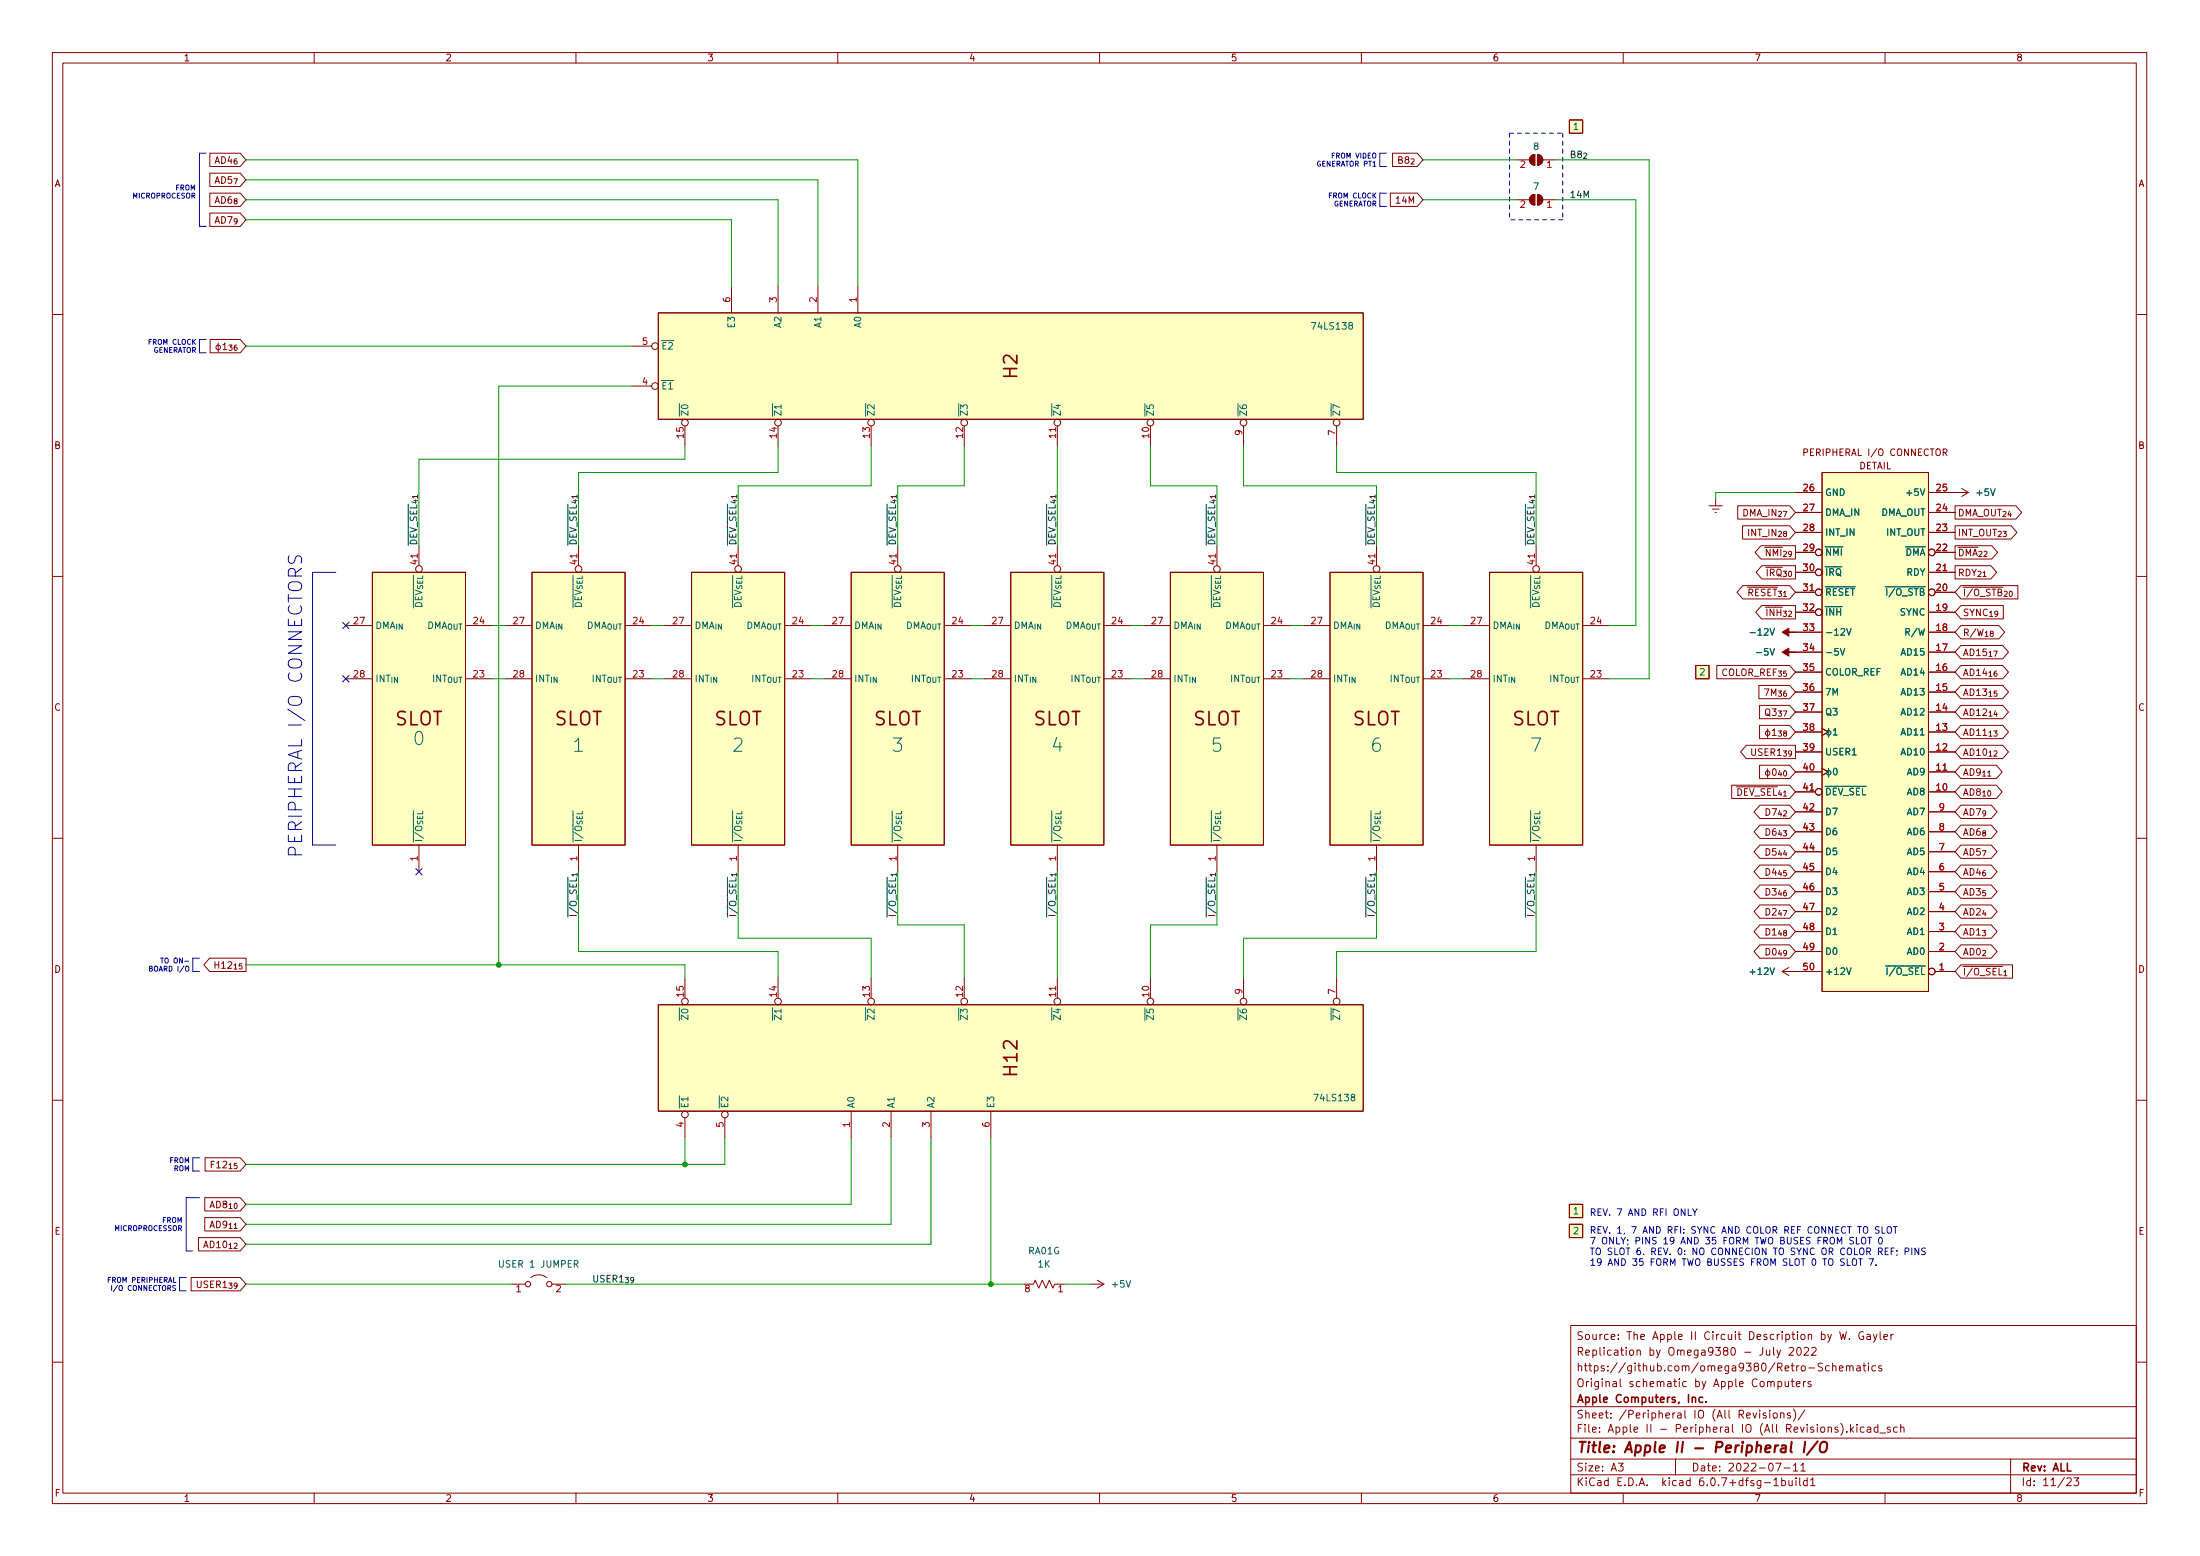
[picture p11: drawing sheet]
<svg xmlns="http://www.w3.org/2000/svg" width="420mm" height="297mm" viewBox="0 0 420 297" stroke-linecap="round" stroke-linejoin="round" font-family="sans-serif">
<g fill="none" stroke="#840000" stroke-width=".19">
<path d="M10 10h400v277h-400zM12 12h396v273h-396zM60 10v2M110 10v2M160 10v2M210 10v2M260 10v2M310 10v2M360 10v2M40.1 36.9h5.8l1.1 1.2-1.1 1.3h-5.8zM40.1 33.1h5.8l1.1 1.2-1.1 1.3h-5.8zM40.1 29.2h5.8l1.1 1.3-1.1 1.3h-5.8z"/>
<path d="M265.5 36.9h5.2l1.1 1.2-1.1 1.3h-5.2zM266 29.2h4.7l1.1 1.3-1.1 1.3h-4.7zM267.1 30.5h.6v-.5l-.6-.1v1.3h.5l.2-.1 .1-.3-.3-.3M268.6 30.5l-.3-.3 .1-.2 .2-.1 .3 .1 .1 .3-.5 .2-.2 .2 .1 .4 .2 .1h.2l.3-.3v-.2l-.3-.2M269.5 30.4l.4-.1 .2 .3-.6 .7h.6M289.6 30.5h2.5M289.6 38.1h2.5M292.4 29.8l.7-.3v2a1.02 1.02 0 0 1-.9-.6 1.02 1.02 0 0 1 .2-1.1zM292.4 37.4l.7-.3v2.1a1.02 1.02 0 0 1-.9-.7 1.02 1.02 0 0 1 .2-1.1zM293.6 29.5a1.02 1.02 0 0 1 1 1 1.02 1.02 0 0 1-1 1zM293.6 37.1a1.02 1.02 0 0 1 1 1 1.02 1.02 0 0 1-1 1.1zM294.6 30.5h2.6"/>
<path d="M294.6 38.1h2.6M299.7 22.9h2.6v2.5h-2.6zM40.1 40.7h5.8l1.1 1.2-1.1 1.3h-5.8zM125.7 59.7h134.6v20.3h-134.6zM139.7 54.6v5.1M148.6 54.6v5.1M156.2 54.6v5.1M163.8 54.6v5.1M10 60h2M40.1 64.8h5.8l1.1 1.3-1.1 1.2h-5.8zM41.7 65.5v1.7M42.6 65.8l.3-.3v1.2"/>
<path d="M42.6 66.7h.7M43.7 65.9h.6l-.3 .4h.3v.5l-.2 .1-.4-.1M45.2 65.9h-.3l-.1 .2-.1 .6 .2 .2 .3-.1v-.5h-.3l-.2 .1M120.6 73.7h3.9M120.6 66.1h3.9M408 60h2M130.8 81.3v3.8M148.6 81.3v3.8M166.4 81.3v3.8M184.1 81.3v3.8M201.9 81.3v3.8M219.7 81.3v3.8"/>
<path d="M237.5 81.3v3.8M255.3 81.3v3.8M326.4 96.6h2.5M327 97.2h1.3M327.5 97.8h.3M327.7 95.3v1.3M331.9 96.6h9.9l1.1 1.2-1.1 1.3h-9.9zM342.9 97.8h5.1M342.9 94h5.1M344.5 86.4l.6-.1 .1-.2v-.3l-.7-.1v1.3M348 90.2h20.3v99.1h-20.3zM368.3 97.8h5.1"/>
<path d="M368.3 94h7.6M371.1 86.4l.6-.1 .1-.2v-.3l-.7-.1v1.3M371.4 86.4l.4 .6M373.4 96.6h11.6l1.1 1.2-1.1 1.3h-11.6zM374.6 93.3l1.3 .7M375.9 94l-1.3 .8M10 110h2M66 119.4h5.1M71.1 109.3h17.8v52h-17.8zM80 104.2v3.8M88.9 119.4h5.1M96.5 119.4h5.1"/>
<path d="M101.6 109.3h17.8v52h-17.8zM110.5 104.2v3.8M119.4 119.4h5.1M127 119.4h5.1M132.1 109.3h17.8v52h-17.8zM141 104.2v3.8M149.9 119.4h5M157.5 119.4h5.1M162.6 109.3h17.7v52h-17.7zM171.4 104.2v3.8M180.3 119.4h5.1M188 119.4h5"/>
<path d="M193 109.3h17.8v52h-17.8zM201.9 104.2v3.8M210.8 119.4h5.1M218.4 119.4h5.1M223.5 109.3h17.8v52h-17.8zM232.4 104.2v3.8M241.3 119.4h5.1M248.9 119.4h5.1M254 109.3h17.8v52h-17.8zM262.9 104.2v3.8M271.8 119.4h5.1M279.4 119.4h5.1"/>
<path d="M284.5 109.3h17.8v52h-17.8zM293.4 104.2v3.8M302.3 119.4h5M332.8 100.4h9l1.1 1.2-1.1 1.3h-9zM332.8 111.8h9l1.1 1.3-1.1 1.2h-9l-1.1-1.2zM336.3 104.2h6.6v2.5h-6.6l-1.1-1.3zM336.4 115.6h6.5v2.5h-6.5l-1.1-1.2zM336.5 108h6.4v2.5h-6.4l-1.1-1.2zM342.9 116.9h3.8M342.9 113.1h3.8M342.9 109.3h3.8M342.9 105.4h3.8"/>
<path d="M342.9 101.6h5.1M368.3 116.9h5.1M368.3 109.3h5.1M368.3 101.6h5.1M369.6 113.1h3.8M369.6 105.4h3.8M373.4 100.4h10.7l1.1 1.2-1.1 1.3h-10.7zM373.4 104.2h7l1.1 1.2-1.1 1.3h-7zM373.4 108h6.8l1.1 1.3-1.1 1.2h-6.8zM374.5 119.4h7.2l1.2 1.3-1.2 1.3h-7.2l-1.1-1.3zM374.5 111.8h10.9v2.5h-10.9l-1.1-1.2zM374.5 115.6h8.1v2.5h-8.1l-1.1-1.2z"/>
<path d="M408 110h2M66 129.6h5.1M88.9 129.6h5.1M96.5 129.6h5.1M119.4 129.6h5.1M127 129.6h5.1M149.9 129.6h5M157.5 129.6h5.1M180.3 129.6h5.1M188 129.6h5M210.8 129.6h5.1M218.4 129.6h5.1"/>
<path d="M241.3 129.6h5.1M248.9 129.6h5.1M271.8 129.6h5.1M279.4 129.6h5.1M302.3 129.6h5M323.8 127h2.6v2.6h-2.6zM327.9 127h13.9l1.1 1.3-1.1 1.3h-13.9zM335.9 130.8h5.9l1.1 1.3-1.1 1.3h-5.9zM336 138.5h5.8l1.1 1.2-1.1 1.3h-5.8zM336 134.7h5.8l1.1 1.2-1.1 1.3h-5.8zM337 131.5h.8l-.5 1.3M337.6 139.1v1.7"/>
<path d="M338.3 132.8v-1.3l.4 .9 .5-.9v1.3M338.5 139.5l.4-.4v1.3M339.6 139.5h.6l-.3 .4 .3 .1v.4l-.2 .1-.4-.1M339.6 131.9h.6l-.3 .4 .3 .1v.4l-.2 .1-.4-.1M340.8 140l-.2-.2 .1-.2h.4l.1 .3-.6 .3 .2 .3 .4-.2-.2-.3M341.1 131.9l-.3 .1-.1 .1-.1 .6 .2 .2 .4-.1-.1-.5h-.3l-.2 .2M342.9 139.7h5.1M342.9 135.9h5.1M342.9 132.1h5.1M342.9 128.3h5.1M342.9 124.5h5.1M342.9 120.7h5.1"/>
<path d="M348 139.1l1.2 .6-1.2 .7M368.3 139.7h5.1M368.3 135.9h5.1M368.3 132.1h5.1M368.3 128.3h5.1M368.3 124.5h5.1M368.3 120.7h5.1M374.5 123.2h8l1.1 1.3-1.1 1.3h-8l-1.1-1.3zM374.5 134.7h8l1.1 1.2-1.1 1.3h-8l-1.1-1.3zM374.5 127h8l1.1 1.3-1.1 1.3h-8l-1.1-1.3zM374.5 138.5h8l1.1 1.2-1.1 1.3h-8l-1.1-1.3zM374.5 130.8h8l1.1 1.3-1.1 1.3h-8l-1.1-1.3z"/>
<path d="M330.7 149.9h11.1l1.1 1.3-1.1 1.2h-11.1zM333.5 142.3h9.4v2.5h-9.4l-1.1-1.3zM336 146.1h5.8l1.1 1.3-1.1 1.2h-5.8zM336.1 157.5h5.7l1.1 1.3-1.1 1.3h-5.7l-1.1-1.3zM336.1 153.7h5.7l1.1 1.3-1.1 1.2h-5.7l-1.1-1.2zM337.6 146.8v1.6M338.5 140.4h.7M338.6 146.9l.2-.1a.68 .68 0 0 1 .4 .6 .68 .68 0 0 1-.4 .6l-.3-.5zM339.9 147.1l-.2 .7h.6M340.1 147.5v.7M340.8 147.2l.1-.1a.54 .54 0 0 1 .3 .6 .54 .54 0 0 1-.3 .5 .68 .68 0 0 1-.1-1zM342.9 151.2h3.8"/>
<path d="M342.9 147.4h5.1M342.9 143.5h5.1M342.9 155h5.1M342.9 158.8h5.1M348 146.7l1.2 .7-1.2 .6M368.3 151.2h5.1M368.3 147.4h5.1M368.3 143.5h5.1M368.3 155h5.1M368.3 158.8h5.1M374.5 153.7h5.8l1.1 1.3-1.1 1.2h-5.8l-1.1-1.2zM374.5 142.3h8l1.1 1.2-1.1 1.3h-8l-1.1-1.3z"/>
<path d="M374.5 149.9h6.8l1.1 1.3-1.1 1.2h-6.8l-1.1-1.2zM374.5 157.5h5.8l1.1 1.3-1.1 1.3h-5.8l-1.1-1.3zM374.5 146.1h6.8l1.1 1.3-1.1 1.2h-6.8l-1.1-1.2zM10 160h2M80 161.3v5.1M110.5 161.3v5.1M141 161.3v5.1M171.4 161.3v5.1M201.9 161.3v5.1M232.4 161.3v5.1M262.9 161.3v5.1M293.4 161.3v5.1"/>
<path d="M336.1 161.3h5.7l1.1 1.3-1.1 1.3h-5.7l-1.1-1.3zM336.1 172.8h5.7l1.1 1.2-1.1 1.3h-5.7l-1.1-1.3zM336.1 168.9h5.7l1.1 1.3-1.1 1.3h-5.7l-1.1-1.3zM336.1 165.1h5.7l1.1 1.3-1.1 1.3h-5.7l-1.1-1.3zM336.1 176.6h5.7l1.1 1.2-1.1 1.3h-5.7l-1.1-1.3zM342.9 177.8h5.1M342.9 174h5.1M342.9 162.6h5.1M342.9 166.4h5.1M342.9 170.2h5.1M368.3 177.8h5.1M368.3 174h5.1"/>
<path d="M368.3 162.6h5.1M368.3 166.4h5.1M368.3 170.2h5.1M374.5 165.1h5.8l1.1 1.3-1.1 1.3h-5.8l-1.1-1.3zM374.5 161.3h5.8l1.1 1.3-1.1 1.3h-5.8l-1.1-1.3zM374.5 176.6h5.8l1.1 1.2-1.1 1.3h-5.8l-1.1-1.3zM374.5 168.9h5.8l1.1 1.3-1.1 1.3h-5.8l-1.1-1.3zM374.5 172.8h5.8l1.1 1.2-1.1 1.3h-5.8l-1.1-1.3zM408 160h2M40 182.9h7v2.6h-7l-1.1-1.3zM125.7 191.8h134.6v20.3h-134.6zM130.8 186.7v3.8"/>
<path d="M148.6 186.7v3.8M166.4 186.7v3.8M184.1 186.7v3.8M201.9 186.7v3.8M219.7 186.7v3.8M237.5 186.7v3.8M255.3 186.7v3.8M336.1 180.4h5.7l1.1 1.2-1.1 1.3h-5.7l-1.1-1.3zM340.4 185.5l1.2 .7M340.4 185.5h7.6M341.6 184.7l-1.2 .8M342.9 181.6h5.1"/>
<path d="M368.3 181.6h5.1M369.6 185.5h3.8M374.5 184.2h9.9v2.5h-9.9l-1.1-1.2zM374.5 180.4h5.8l1.1 1.2-1.1 1.3h-5.8l-1.1-1.3zM10 210h2M130.8 213.4v3.8M138.4 213.4v3.8M162.6 212.1v5.1M170.2 212.1v5.1M177.8 212.1v5.1M189.2 212.1v5.1M408 210h2"/>
<path d="M37.9 236.3h8l1.1 1.2-1.1 1.3h-8zM39.1 232.4h6.8l1.1 1.3-1.1 1.3h-6.8zM39.1 228.6h6.8l1.1 1.3-1.1 1.3h-6.8zM39.2 221h6.7l1.1 1.3-1.1 1.3h-6.7zM299.7 229.9h2.6v2.5h-2.6zM299.7 233.7h2.6v2.6h-2.6zM36.5 243.9h9.4l1.1 1.2-1.1 1.3h-9.4zM97.8 245.1h2.5M101.3 243.9a2.54 2.54 0 0 1 3.1 0M105.4 245.1h2.5M196.8 245.1h.6l.3-.7 .7 1.5 .7-1.5 .6 1.5 .7-1.5 .7 1.5 .3-.8h.5M208.3 245.1h2.5"/>
<path d="M209.5 244.4l1.3 .7M210.8 245.1l-1.3 .8M300 253h108v32h-108zM337.4 257.7v.9l.4 .1 .2-.1M338 257.7v1M338.7 257.2v1.3l.2 .2M339.4 257.7l.3 1M340.1 257.7l-.5 1.4-.2 .1M341.7 257.4l.6-.2 .2 .2 .1 .2-1 1.1h1M343.3 257.4l.2-.2a.8 .8 0 0 1 .5 .8 .8 .8 0 0 1-.5 .7l-.2-.1-.2-.5zM344.6 257.4l.5-.2 .3 .2v.2l-.9 1.1h.9M346 257.4l.6-.2 .2 .2v.2l-.9 1.1h.9"/>
<path d="M351.4 254.2l.3 1.5 .3-1.1 .3 1.1 .3-1.5M353.2 255.6v.1M355.9 254.3a.7 .7 0 0 0-.9 .7 .7 .7 0 0 0 .9 .6v-.5h-.3M356.6 254.8h.5l.1 .9M357.2 255.1h-.5a.29 .29 0 0 0-.2 .3 .29 .29 0 0 0 .2 .3l.5-.1M357.8 254.7l.3 1M358.5 254.7l-.5 1.4-.2 .1M359.1 254.2v1.3l.2 .2M359.8 255.2l.7-.1-.1-.3-.4-.1-.2 .2 .1 .7h.5M361.1 254.7v1M361.6 254.7l-.3 .1-.2 .2M10 260h2"/>
<path d="M300 278.5h108M300 274.5h108M300 268.5h108M309.1 279.3h.9l-.5 .6 .4 .1v.7l-.2 .1-.6-.1M320 278.5v3M336.1 269.2v.2M336.1 269.7v1M337.3 269.8l-.4-.1-.2 .2 .1 .2 .5 .2v.3h-.6M338 269.2v.2M338 269.7v1M338.2 263.9l.2-.2 .4 .1 .1 .9M338.8 269.8l.3-.1 .3 .3v.4l-.3 .3-.3-.1-.2-.2z"/>
<path d="M339.1 279.3h1l-.6 1.5M339.6 263.8l.4-.1 .3 .3-.2 .6h-.5M339.6 263.7v1.5M340.1 269.9l.2-.2 .3 .1 .1 .9M340.1 269.7v1M340.9 263.7l.1 .9 .4 .1 .2-.1M341.6 263.7v1M341.9 269.8l-.3-.1-.2 .2v.2l.5 .2v.3h-.5M342.1 263.7h.5M342.3 263.2v1.3l.3 .2M342.5 279.7l.4-.4v1.5M342.5 269a1.72 1.72 0 0 1 0 2.3"/>
<path d="M343.1 264.2l.7-.1-.1-.3-.4-.1-.2 .2v.7h.6M343.9 279.7l.5-.4v1.5M344.4 263.7v1M344.7 269.1l-1.3 2M344.9 263.7l-.3 .1-.2 .2M345.9 263.8l-.4-.1-.2 .2 .1 .2 .5 .2v.3h-.6M348.1 260.3l-.6-.1-.2 .2v.4l.6 .3 .2 .3-.3 .3-.6-.1M349.4 260.8l-.5-.1-.3 .3 .2 .6h.6M350 260.9l.2-.2 .4 .1v.9M350 260.2v1.5M351.3 261.2l.7-.1-.1-.3-.4-.1-.2 .2 .1 .7h.5M351.6 271.7a1.72 1.72 0 0 1 0 2.3"/>
<path d="M352.6 260.9l.3-.2 .3 .1 .1 .9M352.6 260.7v1M352.7 273.3v.1M353.3 260.9l.2-.2 .3 .1 .1 .9M353.4 271.9v1.5M353.6 272.8l.4 .6M354 272.4l-.6 .6M354.6 271.9v.2M354.6 260.8h.6l.1 .9M354.6 272.4v1M355.3 261.1h-.5a.29 .29 0 0 0-.2 .3 .29 .29 0 0 0 .2 .3l.5-.1M355.8 260.7h.6"/>
<path d="M356 272.5l-.4-.1-.3 .3 .1 .6h.6M356 260.2v1.3l.4 .2M356.6 272.5h.6l.1 .9M356.8 260.2v.2M356.8 260.7v1M357.3 272.8h-.5a.29 .29 0 0 0-.2 .3 .29 .29 0 0 0 .2 .3l.5-.1M358.2 260.8l-.4-.1-.3 .3 .1 .6h.6M358.6 272.5l-.4-.1-.3 .3 .2 .6h.5M358.6 271.9v1.5M359 273.6h1.1M359.4 260.8l-.4-.1-.2 .2 .1 .2 .5 .2v.3h-.6M361 272.5l-.4-.1-.2 .2 .1 .2 .5 .2v.3h-.6"/>
<path d="M362.4 272.5l-.5-.1-.3 .3 .2 .6h.6M363 272.6l.2-.2 .4 .1v.9M363 271.9v1.5M384 278.5v6.5M408 260h2M60 285v2M110 285v2M160 285v2M210 285v2M260 285v2M300 281.5h108M310 285v2"/>
<path d="M337 283h1.1M338.8 282.5l.4-.4v1.5M338.8 283.6h.8M340.3 282.7l.4-.1 .3 .3-.1 .6h-.6M340.3 282.1v1.5M340.7 280.2h1.2M341.6 282.6l.1 .9 .4 .1 .2-.1M342.3 282.6v1M342.5 280.8h.9M343 282.1v.2M343 282.6v1M343.7 282.1v1.3l.2 .2"/>
<path d="M343.9 280.8h.9M345.1 282.7l-.4-.1-.3 .3 .2 .6h.5M345.1 282.1v1.5M345.8 282.5l.4-.4v1.5M345.8 283.6h.8M360 285v2M394.7 282.3l.6-.2 .2 .2 .1 .2-1 1.1h1M396.1 282.1h.9l-.5 .6 .4 .1v.7l-.2 .1-.6-.1"/>
<circle cx="41.7" cy="66.3" r=".44"/>
<circle cx="125.1" cy="73.7" r=".63"/>
<circle cx="125.1" cy="66.1" r=".63"/>
<circle cx="130.8" cy="80.7" r=".63"/>
<circle cx="148.6" cy="80.7" r=".63"/>
<circle cx="166.4" cy="80.7" r=".63"/>
<circle cx="184.1" cy="80.7" r=".63"/>
<circle cx="201.9" cy="80.7" r=".63"/>
<circle cx="219.7" cy="80.7" r=".63"/>
<circle cx="237.5" cy="80.7" r=".63"/>
<circle cx="255.3" cy="80.7" r=".63"/>
<circle cx="80" cy="108.6" r=".63"/>
<circle cx="110.5" cy="108.6" r=".63"/>
<circle cx="141" cy="108.6" r=".63"/>
<circle cx="171.4" cy="108.6" r=".63"/>
<circle cx="201.9" cy="108.6" r=".63"/>
<circle cx="232.4" cy="108.6" r=".63"/>
<circle cx="262.9" cy="108.6" r=".63"/>
<circle cx="293.4" cy="108.6" r=".63"/>
<circle cx="347.3" cy="116.9" r=".63"/>
<circle cx="347.3" cy="109.3" r=".63"/>
<circle cx="347.3" cy="113.1" r=".63"/>
<circle cx="347.3" cy="105.4" r=".63"/>
<circle cx="368.9" cy="113.1" r=".63"/>
<circle cx="368.9" cy="105.4" r=".63"/>
<circle cx="337.6" cy="140" r=".44"/>
<circle cx="337.6" cy="147.6" r=".44"/>
<circle cx="347.3" cy="151.2" r=".63"/>
<circle cx="130.8" cy="191.2" r=".63"/>
<circle cx="148.6" cy="191.2" r=".63"/>
<circle cx="166.4" cy="191.2" r=".63"/>
<circle cx="184.1" cy="191.2" r=".63"/>
<circle cx="201.9" cy="191.2" r=".63"/>
<circle cx="219.7" cy="191.2" r=".63"/>
<circle cx="237.5" cy="191.2" r=".63"/>
<circle cx="255.3" cy="191.2" r=".63"/>
<circle cx="368.9" cy="185.5" r=".63"/>
<circle cx="130.8" cy="212.8" r=".63"/>
<circle cx="138.4" cy="212.8" r=".63"/>
<circle cx="100.8" cy="245.1" r=".51"/>
<circle cx="104.9" cy="245.1" r=".51"/>
</g>
<path d="M340.3 276h.7v1.2M341.1 276.4l-.7 .1a.4 .4 0 0 0-.3 .3 .4 .4 0 0 0 .2 .4l.7-.1M342.2 275.2l-.2 1.8 .2 .2M344.7 275.2l-.2 2M347.1 275.1l-2 2.6M347.8 275.5a.69 .69 0 0 1 1.1 0 1.47 1.47 0 0 1-.6 1.7l-.6-.1a1.5 1.5 0 0 1 .1-1.6z" fill="none" stroke="#840000" stroke-width=".4"/>
<path d="M323.2 266.9l.2-.2 .4 .1v.9M325.2 266.8l-.4-.1-.3 .3 .1 .6h.6M325.8 267.6v.1" fill="none" stroke="#840000" stroke-width=".3"/>
<g fill="#ffffc2" stroke="#ffffc2" stroke-width=".19">
<path d="M71.1 109.3h17.8v52h-17.8z"/>
<path d="M125.7 191.8h134.6v20.3h-134.6z"/>
<path d="M284.5 109.3h17.8v52h-17.8z"/>
<path d="M254 109.3h17.8v52h-17.8z"/>
<path d="M223.5 109.3h17.8v52h-17.8z"/>
<path d="M162.6 109.3h17.7v52h-17.7z"/>
<path d="M193 109.3h17.8v52h-17.8z"/>
<path d="M125.7 59.7h134.6v20.3h-134.6z"/>
<path d="M299.7 229.9h2.6v2.5h-2.6z"/>
<path d="M299.7 233.7h2.6v2.6h-2.6z"/>
<path d="M348 90.2h20.3v99.1h-20.3z"/>
<path d="M299.7 22.9h2.6v2.5h-2.6z"/>
<path d="M323.8 127h2.6v2.6h-2.6z"/>
<path d="M132.1 109.3h17.8v52h-17.8z"/>
<path d="M101.6 109.3h17.8v52h-17.8z"/>
</g>
<g fill="none" stroke="#006464" stroke-width=".19">
<path d="M352.7 120l.4 1.3 .4-1.3M349.2 139v1.7M350.1 139.4l.4-.4v1.3M351.5 123.8l.4 1.3 .4-1.3M349.2 146.7v1.7M350.1 140.3h.8M350.3 146.7h.1a.68 .68 0 0 1 .5 .6 .68 .68 0 0 1-.5 .6 .85 .85 0 0 1-.1-1.2zM352.7 184.8l.4 1.2 .4-1.2"/>
<circle cx="349.2" cy="139.9" r=".44"/>
<circle cx="349.2" cy="147.5" r=".44"/>
</g>
<g fill="#840000" stroke="#840000" stroke-width=".19">
<path d="M293.6 29.5a1.02 1.02 0 0 1 1 1 1.02 1.02 0 0 1-1 1z"/>
<path d="M292.4 29.8l.7-.3v2a1.02 1.02 0 0 1-.9-.6 1.02 1.02 0 0 1 .2-1.1z"/>
<path d="M293.6 37.1a1.02 1.02 0 0 1 1 1 1.02 1.02 0 0 1-1 1.1z"/>
<path d="M292.4 37.4l.7-.3v2.1a1.02 1.02 0 0 1-.9-.7 1.02 1.02 0 0 1 .2-1.1z"/>
<path d="M340.4 120.7l1.2-.8v.8h1.3h-1.3v.7z"/>
<path d="M340.4 124.5l1.2-.8v.8h1.3h-1.3v.8z"/>
</g>
<path d="M300.1 29.4h.5l.1-.4-.6-.2v1.3h.5l.2-.1v-.3l-.3-.3M301.5 29.4l-.2-.3 .1-.1 .1-.2 .4 .1 .1 .4-.6 .1-.1 .2v.3l.2 .2h.3l.2-.2v-.3l-.2-.2M302.5 29.3l.4-.1 .1 .3-.6 .7h.6" fill="none" stroke="#0f0f0f" stroke-width=".19"/>
<g fill="none" stroke="#0000c2" stroke-width=".19">
<path d="M39.4 29.2h-1.3v14M264.8 29.2h-1.3v2.6h1.3M264.8 36.9h-1.3v2.5h1.3M39.4 64.8h-1.3v2.5h1.3M55.2 106.1l-.1 1a.62 .62 0 0 0 .6 .5 .62 .62 0 0 0 .6-.5 .93 .93 0 0 1 .6-1 .65 .65 0 0 1 .7 .5l-.1 .9M56.4 110v-1a.69 .69 0 0 0-.7-.5 .69 .69 0 0 0-.6 .5v1h2.5M57.6 108.5l-1.2 .9M64.1 109.3h-4.4v52h4.4M28.6 184.9h.4v-.4l-.4-.1v1h.3l.2-.3-.2-.2M30.7 182.9h.5M30.9 182.9v1M38.1 182.9h-1.3v2.6h1.3"/>
<path d="M38.1 221h-1.3v2.6h1.3M38.1 228.6h-2.5v10.2h1.2M322.4 230.8v1.2h.6M323.3 230.8l.4 .6 .4-.6M323.7 231.4v.6M354 236.3l-.5-.1-.2 .1v.4l.6 .2 .1 .3-.3 .3-.4-.1M354.5 236.2v1.3h.6M355.6 236.4l.2-.2a.43 .43 0 0 1 .5 .4v.4a.42 .42 0 0 1-.4 .5 .42 .42 0 0 1-.4-.5zM357.1 236.2v1.3M358.9 234.2h-.5l-.2 .2 .1 .3 .5 .2v.4l-.2 .1h-.4M358.9 236.3l.2-.1a.68 .68 0 0 1 .4 .6 .68 .68 0 0 1-.4 .7l-.3-.5zM359.4 234.2v1.2h.6"/>
<path d="M360.5 234.3l.2-.1a.43 .43 0 0 1 .5 .4v.4a.42 .42 0 0 1-.4 .4 .42 .42 0 0 1-.4-.4zM361.6 234.2h.7M362 234.2v1.2M362.3 238.7v.2M362.3 239.5l-.1 .2M363.8 238.9h.6l.2-.2-.1-.3-.7-.2v1.3M365.1 238.2v1.3M366.4 238.2v1.3l-.7-1.3v1.3M367.7 238.3l-.5-.1-.2 .3 .1 .3 .5 .2v.4l-.1 .1h-.5M21.3 245.4v1M22.5 245.4l-.9 1.2M35.6 243.9h-1.3v2.5h1.3"/>
<path d="M352.8 240.3v1.3h.6M353.9 240.4l.1-.1a.43 .43 0 0 1 .6 .4v.4a.42 .42 0 0 1-.4 .5 .42 .42 0 0 1-.5-.5zM355.3 240.3v1.3M356.9 240.3h.9l-.6 1.3M358.3 241.4v.2"/>
</g>
<path d="M288.3 25.4v16.5M288.3 25.4h10.1M298.4 25.4v16.5M298.4 41.9h-10.1" fill="none" stroke="#0000c2" stroke-width=".19" stroke-dasharray=".8 .8"/>
<g fill="none" stroke="#009600" stroke-width=".19">
<path d="M47 38.1h101.6v16.5M47 30.5h116.8v24.1M47 34.3h109.2v20.3M271.8 30.5h17.8M271.8 38.1h17.8M297.2 30.5h17.8v99.1h-7.7M297.2 38.1h15.2v81.3h-5.1M47 41.9h92.7v12.7M47 66.1h73.6M120.6 73.7h-25.4v110.5M130.8 85.1v2.6h-50.8v16.5M148.6 85.1v5.1h-38.1v14"/>
<path d="M166.4 85.1v7.6h-25.4v11.5M184.1 85.1v7.6h-12.7v11.5M201.9 85.1v19.1M219.7 85.1v7.6h12.7v11.5M237.5 85.1v7.6h25.4v11.5M255.3 85.1v5.1h38.1v14M342.9 94h-15.2v1.3M94 119.4h2.5M124.5 119.4h2.5M154.9 119.4h2.6M185.4 119.4h2.6M215.9 119.4h2.5"/>
<path d="M246.4 119.4h2.5M276.9 119.4h2.5M94 129.6h2.5M124.5 129.6h2.5M154.9 129.6h2.6M185.4 129.6h2.6M215.9 129.6h2.5M246.4 129.6h2.5M276.9 129.6h2.5M110.5 166.4v15.2h38.1v5.1M141 166.4v12.7h25.4v7.6M171.4 166.4v10.2h12.7v10.1"/>
<path d="M201.9 166.4v20.3M232.4 166.4v10.2h-12.7v10.1M262.9 166.4v12.7h-25.4v7.6M293.4 166.4v15.2h-38.1v5.1M47 184.2h83.8v2.5M130.8 217.2v5.1M138.4 217.2v5.1h-91.4M162.6 217.2v12.7h-115.6M170.2 217.2v16.5h-123.2M177.8 217.2v20.3h-130.8M189.2 217.2v27.9M47 245.1h50.8"/>
<path d="M107.9 245.1h87.7M203.2 245.1h5.1"/>
</g>
<path d="M65.4 118.8l1.2 1.2M66.6 118.8l-1.2 1.2M65.4 129l1.2 1.2M66.6 129l-1.2 1.2M79.4 165.8l1.2 1.2M80.6 165.8l-1.2 1.2" fill="none" stroke="#000084" stroke-width=".19"/>
<g fill="#009600" stroke="#009600" stroke-width=".19">
<circle cx="95.2" cy="184.2" r=".46"/>
<circle cx="189.2" cy="245.1" r=".46"/>
<circle cx="130.8" cy="222.3" r=".46"/>
</g>
<g font-size="3.5" fill="#840000">
<text x="194.3" y="72.1" transform="rotate(-90 194.3 72.1)">H2</text>
<text x="75.3" y="138.5">SLOT</text>
<text x="105.8" y="138.5">SLOT</text>
<text x="136.3" y="138.5">SLOT</text>
<text x="166.7" y="138.5">SLOT</text>
<text x="197.2" y="138.5">SLOT</text>
<text x="227.7" y="138.5">SLOT</text>
<text x="258.2" y="138.5">SLOT</text>
<text x="288.7" y="138.5">SLOT</text>
<text x="194.3" y="205.2" transform="rotate(-90 194.3 205.2)">H12</text>
</g>
<g font-size="3.5" fill="#006464">
<text x="79" y="142.3">0</text>
<text x="109.5" y="143.5">1</text>
<text x="140" y="143.5">2</text>
<text x="170.5" y="143.5">3</text>
<text x="200.9" y="143.5">4</text>
<text x="231.4" y="143.5">5</text>
<text x="261.9" y="143.5">6</text>
<text x="292.4" y="143.5">7</text>
</g>
<text font-size="3.5" fill="#0000c2" x="57.7" y="163.9" transform="rotate(-90 57.7 163.9)">PERIPHERAL I/O CONNECTORS</text>
<text font-size="2.8" fill="#840000" x="301" y="277.3">Title: Apple II - Peripheral I/O</text>
<g font-size="2.1" fill="#840000">
<text x="301" y="255.8">Source: The Apple II Circuit Description by W. Gayler</text>
<text x="301" y="261.8">https://github.com/omega9380/Retro-Schematics</text>
<text x="301" y="258.8">Replication by Omega9380 - July 2022</text>
<text x="301" y="267.8">Apple Computers, Inc.</text>
<text x="301" y="264.8">Original schematic by Apple Computers</text>
<text x="301" y="273.5">File: Apple II - Peripheral IO (All Revisions).kicad_sch</text>
<text x="301" y="270.8">Sheet: /Peripheral IO (All Revisions)/</text>
<text x="301" y="280.9">Size: A3</text>
<text x="323" y="280.9">Date: 2022-07-11</text>
<text x="386" y="280.9">Rev: ALL</text>
<text x="301" y="283.7">KiCad E.D.A. kicad 6.0.7+dfsg-1build1</text>
<text x="386" y="283.7">Id: 11/23</text>
</g>
<g font-size="1.8" fill="#840000">
<text x="35" y="11.7">1</text>
<text x="85" y="11.7">2</text>
<text x="135" y="11.7">3</text>
<text x="185" y="11.7">4</text>
<text x="235" y="11.7">5</text>
<text x="285" y="11.7">6</text>
<text x="335" y="11.7">7</text>
<text x="385" y="11.7">8</text>
<text x="10.3" y="35.7">A</text>
<text x="38.7" y="35.1">AD5_{7}</text>
<text x="38.7" y="31.2">AD4_{6}</text>
<text x="408.3" y="35.7">A</text>
<text x="38.7" y="38.9">AD6_{8}</text>
<text x="266.9" y="38.9">14M</text>
<text x="10.3" y="85.7">B</text>
<text x="345.1" y="87">PERIPHERAL I/O CONNECTOR</text>
<text x="354.9" y="89.6">DETAIL</text>
<text x="408.3" y="85.7">B</text>
<text x="330.4" y="98.6">DMA_IN_{27}</text>
<text x="373.9" y="98.6">DMA_OUT_{24}</text>
<text x="331.5" y="102.4">INT_IN_{28}</text>
<text x="333.5" y="106.2">~{NMI}_{29}</text>
<text x="373.9" y="102.4">INT_OUT_{23}</text>
<text x="373.9" y="106.2">~{DMA}_{22}</text>
<text x="329.9" y="113.8">~{RESET}_{31}</text>
<text x="333.6" y="110">~{IRQ}_{30}</text>
<text x="373.9" y="110">RDY_{21}</text>
<text x="374.8" y="113.8">~{I/O_STB}_{20}</text>
<text x="333.7" y="117.6">~{INH}_{32}</text>
<text x="374.8" y="117.6">SYNC_{19}</text>
<text x="374.8" y="125.2">AD15_{17}</text>
<text x="374.8" y="121.4">R/W_{18}</text>
<text x="324.6" y="128.9">2 COLOR_REF_{35}</text>
<text x="374.8" y="129">AD14_{16}</text>
<text x="10.3" y="135.7">C</text>
<text x="334.8" y="136.7">Q3_{37}</text>
<text x="374.8" y="136.7">AD12_{14}</text>
<text x="374.8" y="132.8">AD13_{15}</text>
<text x="408.3" y="135.7">C</text>
<text x="374.8" y="140.5">AD11_{13}</text>
<text x="332.2" y="144.3">USER1_{39}</text>
<text x="374.8" y="144.3">AD10_{12}</text>
<text x="374.8" y="148.1">AD9_{11}</text>
<text x="327.7" y="151.9">~{DEV_SEL}_{41}</text>
<text x="334.9" y="155.7">D7_{42}</text>
<text x="374.8" y="155.7">AD7_{9}</text>
<text x="374.8" y="151.9">AD8_{10}</text>
<text x="334.9" y="159.5">D6_{43}</text>
<text x="374.8" y="159.5">AD6_{8}</text>
<text x="334.9" y="163.3">D5_{44}</text>
<text x="334.9" y="167.1">D4_{45}</text>
<text x="374.8" y="167.1">AD4_{6}</text>
<text x="374.8" y="163.3">AD5_{7}</text>
<text x="334.9" y="170.9">D3_{46}</text>
<text x="374.8" y="170.9">AD3_{5}</text>
<text x="334.9" y="174.8">D2_{47}</text>
<text x="334.9" y="178.6">D1_{48}</text>
<text x="374.8" y="178.6">AD1_{3}</text>
<text x="374.8" y="174.8">AD2_{4}</text>
<text x="10.3" y="185.7">D</text>
<text x="38.9" y="184.9">H12_{15}</text>
<text x="334.9" y="182.4">D0_{49}</text>
<text x="374.8" y="182.4">AD0_{2}</text>
<text x="408.3" y="185.7">D</text>
<text x="374.8" y="186.2">~{I/O_SEL}_{1}</text>
<text x="38.2" y="223">F12_{15}</text>
<text x="37.7" y="230.6">AD8_{10}</text>
<text x="10.4" y="235.7">E</text>
<text x="36.7" y="238.3">AD10_{12}</text>
<text x="37.7" y="234.4">AD9_{11}</text>
<text x="408.4" y="235.7">E</text>
<text x="35.3" y="245.9">USER1_{39}</text>
<text x="10.4" y="285.7">F</text>
<text x="35" y="286.7">1</text>
<text x="85" y="286.7">2</text>
<text x="135" y="286.7">3</text>
<text x="185" y="286.7">4</text>
<text x="235" y="286.7">5</text>
<text x="285" y="286.7">6</text>
<text x="335" y="286.7">7</text>
<text x="385" y="286.7">8</text>
<text x="408.4" y="285.7">F</text>
</g>
<g font-size="1.8" fill="#006464">
<text x="292.9" y="28.6">8</text>
<text x="300.5" y="24.8">1</text>
<text x="292.9" y="36.2">7</text>
<text x="140.3" y="62.4" transform="rotate(-90 140.3 62.4)">E3</text>
<text x="149.2" y="62.5" transform="rotate(-90 149.2 62.5)">A2</text>
<text x="156.8" y="62.5" transform="rotate(-90 156.8 62.5)">A1</text>
<text x="164.5" y="62.5" transform="rotate(-90 164.5 62.5)">A0</text>
<text x="250.8" y="62.9">74LS138</text>
<text x="126.2" y="66.7">~{E2}</text>
<text x="126.2" y="74.3">~{E1}</text>
<text x="131.4" y="79.5" transform="rotate(-90 131.4 79.5)">~{Z0}</text>
<text x="149.2" y="79.5" transform="rotate(-90 149.2 79.5)">~{Z1}</text>
<text x="167" y="79.5" transform="rotate(-90 167 79.5)">~{Z2}</text>
<text x="184.8" y="79.5" transform="rotate(-90 184.8 79.5)">~{Z3}</text>
<text x="202.6" y="79.5" transform="rotate(-90 202.6 79.5)">~{Z4}</text>
<text x="220.3" y="79.5" transform="rotate(-90 220.3 79.5)">~{Z5}</text>
<text x="238.1" y="79.5" transform="rotate(-90 238.1 79.5)">~{Z6}</text>
<text x="255.9" y="79.5" transform="rotate(-90 255.9 79.5)">~{Z7}</text>
<text x="348.5" y="94.7">GND</text>
<text x="364.6" y="94.7">+5V</text>
<text x="377.6" y="94.7">+5V</text>
<text x="348.5" y="98.5">DMA_IN</text>
<text x="359" y="98.5">DMA_OUT</text>
<text x="348.5" y="102.3">INT_IN</text>
<text x="348.5" y="106.1">~{NMI}</text>
<text x="360.2" y="102.3">INT_OUT</text>
<text x="362.4" y="106.1">~{DMA}</text>
<text x="348.5" y="109.9">~{IRQ}</text>
<text x="348.5" y="113.7">~{RESET}</text>
<text x="359.5" y="113.7">~{I/O_STB}</text>
<text x="364.1" y="109.9">RDY</text>
<text x="348.5" y="117.5">~{INH}</text>
<text x="362.9" y="117.5">SYNC</text>
<text x="71.6" y="120.1">DMA_{IN}</text>
<text x="78.3" y="120.1">DMA_{OUT}</text>
<text x="80.6" y="120.6" transform="rotate(-90 80.6 120.6)">~{DEV_{SEL}}</text>
<text x="102.1" y="120.1">DMA_{IN}</text>
<text x="108.8" y="120.1">DMA_{OUT}</text>
<text x="111.1" y="120.6" transform="rotate(-90 111.1 120.6)">~{DEV_{SEL}}</text>
<text x="132.6" y="120.1">DMA_{IN}</text>
<text x="139.2" y="120.1">DMA_{OUT}</text>
<text x="141.6" y="120.6" transform="rotate(-90 141.6 120.6)">~{DEV_{SEL}}</text>
<text x="163.1" y="120.1">DMA_{IN}</text>
<text x="169.7" y="120.1">DMA_{OUT}</text>
<text x="172.1" y="120.6" transform="rotate(-90 172.1 120.6)">~{DEV_{SEL}}</text>
<text x="193.5" y="120.1">DMA_{IN}</text>
<text x="200.2" y="120.1">DMA_{OUT}</text>
<text x="202.6" y="120.6" transform="rotate(-90 202.6 120.6)">~{DEV_{SEL}}</text>
<text x="224" y="120.1">DMA_{IN}</text>
<text x="230.7" y="120.1">DMA_{OUT}</text>
<text x="233" y="120.6" transform="rotate(-90 233 120.6)">~{DEV_{SEL}}</text>
<text x="254.5" y="120.1">DMA_{IN}</text>
<text x="261.2" y="120.1">DMA_{OUT}</text>
<text x="263.5" y="120.6" transform="rotate(-90 263.5 120.6)">~{DEV_{SEL}}</text>
<text x="285" y="120.1">DMA_{IN}</text>
<text x="291.6" y="120.1">DMA_{OUT}</text>
<text x="294" y="120.6" transform="rotate(-90 294 120.6)">~{DEV_{SEL}}</text>
<text x="334.6" y="121.3">-12V</text>
<text x="335.7" y="125.1">-5V</text>
<text x="348.5" y="121.3">-12V</text>
<text x="348.5" y="125.1">-5V</text>
<text x="363.3" y="125.1">AD15</text>
<text x="364.4" y="121.3">R/W</text>
<text x="71.6" y="130.2">INT_{IN} INT_{OUT}</text>
<text x="102.1" y="130.2">INT_{IN} INT_{OUT}</text>
<text x="132.6" y="130.2">INT_{IN} INT_{OUT}</text>
<text x="163.1" y="130.2">INT_{IN} INT_{OUT}</text>
<text x="193.5" y="130.2">INT_{IN} INT_{OUT}</text>
<text x="224" y="130.2">INT_{IN} INT_{OUT}</text>
<text x="254.5" y="130.2">INT_{IN} INT_{OUT}</text>
<text x="285" y="130.2">INT_{IN} INT_{OUT}</text>
<text x="348.5" y="128.9">COLOR_REF</text>
<text x="363.3" y="128.9">AD14</text>
<text x="348.5" y="132.8">7M</text>
<text x="348.5" y="136.6">Q3</text>
<text x="363.3" y="136.6">AD12</text>
<text x="363.3" y="132.8">AD13</text>
<text x="363.3" y="140.4">AD11</text>
<text x="348.5" y="144.2">USER1</text>
<text x="363.3" y="144.2">AD10</text>
<text x="364.3" y="148">AD9</text>
<text x="348.5" y="151.8">~{DEV_SEL}</text>
<text x="348.5" y="155.6">D7</text>
<text x="364.3" y="151.8">AD8</text>
<text x="364.3" y="155.6">AD7</text>
<text x="80.6" y="160.8" transform="rotate(-90 80.6 160.8)">~{I/O_{SEL}}</text>
<text x="111.1" y="160.8" transform="rotate(-90 111.1 160.8)">~{I/O_{SEL}}</text>
<text x="141.6" y="160.8" transform="rotate(-90 141.6 160.8)">~{I/O_{SEL}}</text>
<text x="172.1" y="160.8" transform="rotate(-90 172.1 160.8)">~{I/O_{SEL}}</text>
<text x="202.6" y="160.8" transform="rotate(-90 202.6 160.8)">~{I/O_{SEL}}</text>
<text x="233" y="160.8" transform="rotate(-90 233 160.8)">~{I/O_{SEL}}</text>
<text x="263.5" y="160.8" transform="rotate(-90 263.5 160.8)">~{I/O_{SEL}}</text>
<text x="294" y="160.8" transform="rotate(-90 294 160.8)">~{I/O_{SEL}}</text>
<text x="348.5" y="159.4">D6</text>
<text x="364.3" y="159.4">AD6</text>
<text x="348.5" y="163.2">D5</text>
<text x="348.5" y="167">D4</text>
<text x="364.3" y="167">AD4</text>
<text x="364.3" y="163.2">AD5</text>
<text x="348.5" y="170.9">D3</text>
<text x="364.3" y="170.9">AD3</text>
<text x="348.5" y="174.7">D2</text>
<text x="348.5" y="178.5">D1</text>
<text x="364.3" y="178.5">AD1</text>
<text x="364.3" y="174.7">AD2</text>
<text x="348.5" y="182.3">D0</text>
<text x="364.3" y="182.3">AD0</text>
<text x="334.4" y="186.1">+12V</text>
<text x="348.5" y="186.1">+12V</text>
<text x="359.6" y="186.1">~{I/O_SEL}</text>
<text x="131.4" y="195.8" transform="rotate(-90 131.4 195.8)">~{Z0}</text>
<text x="149.2" y="195.8" transform="rotate(-90 149.2 195.8)">~{Z1}</text>
<text x="167" y="195.8" transform="rotate(-90 167 195.8)">~{Z2}</text>
<text x="184.8" y="195.8" transform="rotate(-90 184.8 195.8)">~{Z3}</text>
<text x="202.6" y="195.8" transform="rotate(-90 202.6 195.8)">~{Z4}</text>
<text x="220.3" y="195.8" transform="rotate(-90 220.3 195.8)">~{Z5}</text>
<text x="238.1" y="195.8" transform="rotate(-90 238.1 195.8)">~{Z6}</text>
<text x="255.9" y="195.8" transform="rotate(-90 255.9 195.8)">~{Z7}</text>
<text x="131.4" y="211.6" transform="rotate(-90 131.4 211.6)">~{E1}</text>
<text x="139.1" y="211.6" transform="rotate(-90 139.1 211.6)">~{E2}</text>
<text x="163.2" y="211.6" transform="rotate(-90 163.2 211.6)">A0</text>
<text x="170.8" y="211.6" transform="rotate(-90 170.8 211.6)">A1</text>
<text x="178.4" y="211.6" transform="rotate(-90 178.4 211.6)">A2</text>
<text x="189.9" y="211.6" transform="rotate(-90 189.9 211.6)">E3</text>
<text x="251.3" y="210.2">74LS138</text>
<text x="300.5" y="231.8">1</text>
<text x="196.4" y="239.4">RA01G</text>
<text x="300.5" y="235.6">2</text>
<text x="95.7" y="242">USER 1 JUMPER</text>
<text x="198.3" y="242">1K</text>
<text x="212.5" y="245.8">+5V</text>
</g>
<g font-size="1.8" fill="#a90000">
<text x="290.3" y="32">2</text>
<text x="295.4" y="32">1</text>
<text x="290.3" y="39.7">2</text>
<text x="295.4" y="39.7">1</text>
<text x="139.4" y="57.7" transform="rotate(-90 139.4 57.7)">6</text>
<text x="148.3" y="57.7" transform="rotate(-90 148.3 57.7)">3</text>
<text x="156" y="57.7" transform="rotate(-90 156 57.7)">2</text>
<text x="163.6" y="57.7" transform="rotate(-90 163.6 57.7)">1</text>
<text x="122.7" y="65.8">5</text>
<text x="122.7" y="73.4">4</text>
<text x="130.6" y="83.6" transform="rotate(-90 130.6 83.6)">15</text>
<text x="148.3" y="83.6" transform="rotate(-90 148.3 83.6)">14</text>
<text x="166.1" y="83.6" transform="rotate(-90 166.1 83.6)">13</text>
<text x="183.9" y="83.6" transform="rotate(-90 183.9 83.6)">12</text>
<text x="201.7" y="83.6" transform="rotate(-90 201.7 83.6)">11</text>
<text x="219.5" y="83.6" transform="rotate(-90 219.5 83.6)">10</text>
<text x="237.2" y="83.1" transform="rotate(-90 237.2 83.1)">9</text>
<text x="255" y="83.1" transform="rotate(-90 255 83.1)">7</text>
<text x="344.5" y="93.8">26</text>
<text x="369.9" y="93.8">25</text>
<text x="344.5" y="97.6">27</text>
<text x="344.5" y="101.4">28</text>
<text x="369.9" y="101.4">23</text>
<text x="369.9" y="97.6">24</text>
<text x="79.8" y="107.7" transform="rotate(-90 79.8 107.7)">41</text>
<text x="110.2" y="107.7" transform="rotate(-90 110.2 107.7)">41</text>
<text x="140.7" y="107.7" transform="rotate(-90 140.7 107.7)">41</text>
<text x="171.2" y="107.7" transform="rotate(-90 171.2 107.7)">41</text>
<text x="201.7" y="107.7" transform="rotate(-90 201.7 107.7)">41</text>
<text x="232.2" y="107.7" transform="rotate(-90 232.2 107.7)">41</text>
<text x="262.6" y="107.7" transform="rotate(-90 262.6 107.7)">41</text>
<text x="293.1" y="107.7" transform="rotate(-90 293.1 107.7)">41</text>
<text x="344.5" y="105.2">29</text>
<text x="369.9" y="105.2">22</text>
<text x="344.5" y="109">30</text>
<text x="344.5" y="112.8">31</text>
<text x="369.9" y="112.8">20</text>
<text x="369.9" y="109">21</text>
<text x="67.6" y="119.2">27</text>
<text x="90.5" y="119.2">24</text>
<text x="98.1" y="119.2">27</text>
<text x="120.9" y="119.2">24</text>
<text x="128.6" y="119.2">27</text>
<text x="151.4" y="119.2">24</text>
<text x="159" y="119.2">27</text>
<text x="181.9" y="119.2">24</text>
<text x="189.5" y="119.2">27</text>
<text x="212.4" y="119.2">24</text>
<text x="220" y="119.2">27</text>
<text x="242.9" y="119.2">24</text>
<text x="250.5" y="119.2">27</text>
<text x="273.3" y="119.2">24</text>
<text x="281" y="119.2">27</text>
<text x="303.8" y="119.2">24</text>
<text x="344.5" y="116.6">32</text>
<text x="369.9" y="116.6">19</text>
<text x="344.5" y="120.4">33</text>
<text x="344.5" y="124.2">34</text>
<text x="369.9" y="124.2">17</text>
<text x="369.9" y="120.4">18</text>
<text x="67.6" y="129.3">28</text>
<text x="90.5" y="129.3">23</text>
<text x="98.1" y="129.3">28</text>
<text x="120.9" y="129.3">23</text>
<text x="128.6" y="129.3">28</text>
<text x="151.4" y="129.3">23</text>
<text x="159" y="129.3">28</text>
<text x="181.9" y="129.3">23</text>
<text x="189.5" y="129.3">28</text>
<text x="212.4" y="129.3">23</text>
<text x="220" y="129.3">28</text>
<text x="242.9" y="129.3">23</text>
<text x="250.5" y="129.3">28</text>
<text x="273.3" y="129.3">23</text>
<text x="281" y="129.3">28</text>
<text x="303.8" y="129.3">23</text>
<text x="344.5" y="128.1">35</text>
<text x="344.5" y="131.9">36</text>
<text x="369.9" y="131.9">15</text>
<text x="369.9" y="128.1">16</text>
<text x="344.5" y="135.7">37</text>
<text x="369.9" y="135.7">14</text>
<text x="344.5" y="139.5">38</text>
<text x="344.5" y="143.3">39</text>
<text x="369.9" y="143.3">12</text>
<text x="369.9" y="139.5">13</text>
<text x="344.5" y="147.1">40</text>
<text x="369.9" y="147.1">11</text>
<text x="344.5" y="150.9">41</text>
<text x="344.5" y="154.7">42</text>
<text x="369.9" y="150.9">10</text>
<text x="370.3" y="154.7">9</text>
<text x="344.5" y="158.5">43</text>
<text x="370.3" y="158.5">8</text>
<text x="79.8" y="164.4" transform="rotate(-90 79.8 164.4)">1</text>
<text x="110.2" y="164.4" transform="rotate(-90 110.2 164.4)">1</text>
<text x="140.7" y="164.4" transform="rotate(-90 140.7 164.4)">1</text>
<text x="171.2" y="164.4" transform="rotate(-90 171.2 164.4)">1</text>
<text x="201.7" y="164.4" transform="rotate(-90 201.7 164.4)">1</text>
<text x="232.2" y="164.4" transform="rotate(-90 232.2 164.4)">1</text>
<text x="262.6" y="164.4" transform="rotate(-90 262.6 164.4)">1</text>
<text x="293.1" y="164.4" transform="rotate(-90 293.1 164.4)">1</text>
<text x="344.5" y="162.3">44</text>
<text x="344.5" y="166.2">45</text>
<text x="370.3" y="166.2">6</text>
<text x="370.3" y="162.3">7</text>
<text x="344.5" y="170">46</text>
<text x="344.5" y="173.8">47</text>
<text x="370.3" y="173.8">4</text>
<text x="370.3" y="170">5</text>
<text x="344.5" y="177.6">48</text>
<text x="370.3" y="177.6">3</text>
<text x="344.5" y="181.4">49</text>
<text x="344.5" y="185.2">50</text>
<text x="370.3" y="185.2">1</text>
<text x="370.3" y="181.4">2</text>
<text x="130.6" y="190.3" transform="rotate(-90 130.6 190.3)">15</text>
<text x="148.3" y="190.3" transform="rotate(-90 148.3 190.3)">14</text>
<text x="166.1" y="190.3" transform="rotate(-90 166.1 190.3)">13</text>
<text x="183.9" y="190.3" transform="rotate(-90 183.9 190.3)">12</text>
<text x="201.7" y="190.3" transform="rotate(-90 201.7 190.3)">11</text>
<text x="219.5" y="190.3" transform="rotate(-90 219.5 190.3)">10</text>
<text x="237.2" y="189.8" transform="rotate(-90 237.2 189.8)">9</text>
<text x="255" y="189.8" transform="rotate(-90 255 189.8)">7</text>
<text x="130.6" y="215.2" transform="rotate(-90 130.6 215.2)">4</text>
<text x="138.2" y="215.2" transform="rotate(-90 138.2 215.2)">5</text>
<text x="162.3" y="215.2" transform="rotate(-90 162.3 215.2)">1</text>
<text x="169.9" y="215.2" transform="rotate(-90 169.9 215.2)">2</text>
<text x="177.5" y="215.2" transform="rotate(-90 177.5 215.2)">3</text>
<text x="189" y="215.2" transform="rotate(-90 189 215.2)">6</text>
<text x="98.6" y="246.7">1</text>
<text x="106.2" y="246.7">2</text>
<text x="195.7" y="246.7">8</text>
<text x="202.1" y="246.7">1</text>
</g>
<g font-size="1.8" fill="#0f0f0f">
<text x="299.7" y="37.8">14M</text>
<text x="79.7" y="104.2" transform="rotate(-90 79.7 104.2)">~{DEV_SEL}_{41}</text>
<text x="110.1" y="104.2" transform="rotate(-90 110.1 104.2)">~{DEV_SEL}_{41}</text>
<text x="140.6" y="104.2" transform="rotate(-90 140.6 104.2)">~{DEV_SEL}_{41}</text>
<text x="171.1" y="104.2" transform="rotate(-90 171.1 104.2)">~{DEV_SEL}_{41}</text>
<text x="201.6" y="104.2" transform="rotate(-90 201.6 104.2)">~{DEV_SEL}_{41}</text>
<text x="232.1" y="104.2" transform="rotate(-90 232.1 104.2)">~{DEV_SEL}_{41}</text>
<text x="262.5" y="104.2" transform="rotate(-90 262.5 104.2)">~{DEV_SEL}_{41}</text>
<text x="293" y="104.2" transform="rotate(-90 293 104.2)">~{DEV_SEL}_{41}</text>
<text x="110.1" y="177.9" transform="rotate(-90 110.1 177.9)">~{I/O_SEL}_{1}</text>
<text x="140.6" y="177.9" transform="rotate(-90 140.6 177.9)">~{I/O_SEL}_{1}</text>
<text x="171.1" y="177.9" transform="rotate(-90 171.1 177.9)">~{I/O_SEL}_{1}</text>
<text x="201.6" y="177.9" transform="rotate(-90 201.6 177.9)">~{I/O_SEL}_{1}</text>
<text x="232.1" y="177.9" transform="rotate(-90 232.1 177.9)">~{I/O_SEL}_{1}</text>
<text x="262.5" y="177.9" transform="rotate(-90 262.5 177.9)">~{I/O_SEL}_{1}</text>
<text x="293" y="177.9" transform="rotate(-90 293 177.9)">~{I/O_SEL}_{1}</text>
<text x="113" y="244.8">USER1_{39}</text>
</g>
<g font-size="1.8" fill="#0000c2">
<text x="38.7" y="42.7">AD7_{9}</text>
<text x="303.5" y="232.1">REV. 7 AND RFI ONLY</text>
<text x="303.5" y="235.5">REV. 1, 7 AND RFI: SYNC AND COLOR REF CONNECT TO SLOT</text>
<text x="303.5" y="237.5">7 ONLY; PINS 19 AND 35 FORM TWO BUSES FROM SLOT 0</text>
<text x="303.5" y="239.6">TO SLOT 6. REV. 0: NO CONNECION TO SYNC OR COLOR REF; PINS</text>
<text x="303.5" y="241.6">19 AND 35 FORM TWO BUSSES FROM SLOT 0 TO SLOT 7.</text>
</g>
<g font-size="1.3" fill="#0000c2">
<text x="251.7" y="31.8">GENERATOR PT1</text>
<text x="254.5" y="30.2">FROM VIDEO</text>
<text x="25.4" y="37.9">MICROPROCESOR</text>
<text x="33.5" y="36.3">FROM</text>
<text x="254" y="37.9">FROM CLOCK</text>
<text x="254.5" y="39.4">GENERATOR</text>
<text x="28.5" y="65.8">FROM CLOCK</text>
<text x="29" y="67.3">GENERATOR</text>
<text x="29.3" y="185.4">BOARD I/O</text>
<text x="31.6" y="183.9">TO ON-</text>
<text x="32.4" y="222">FROM</text>
<text x="33.2" y="223.5">ROM</text>
<text x="31" y="233.4">FROM</text>
<text x="21.9" y="235">MICROPROCESSOR</text>
<text x="20.9" y="244.9">FROM PERIPHERAL</text>
<text x="22.1" y="246.4">I/O CONNECTORS</text>
</g>
</svg>
